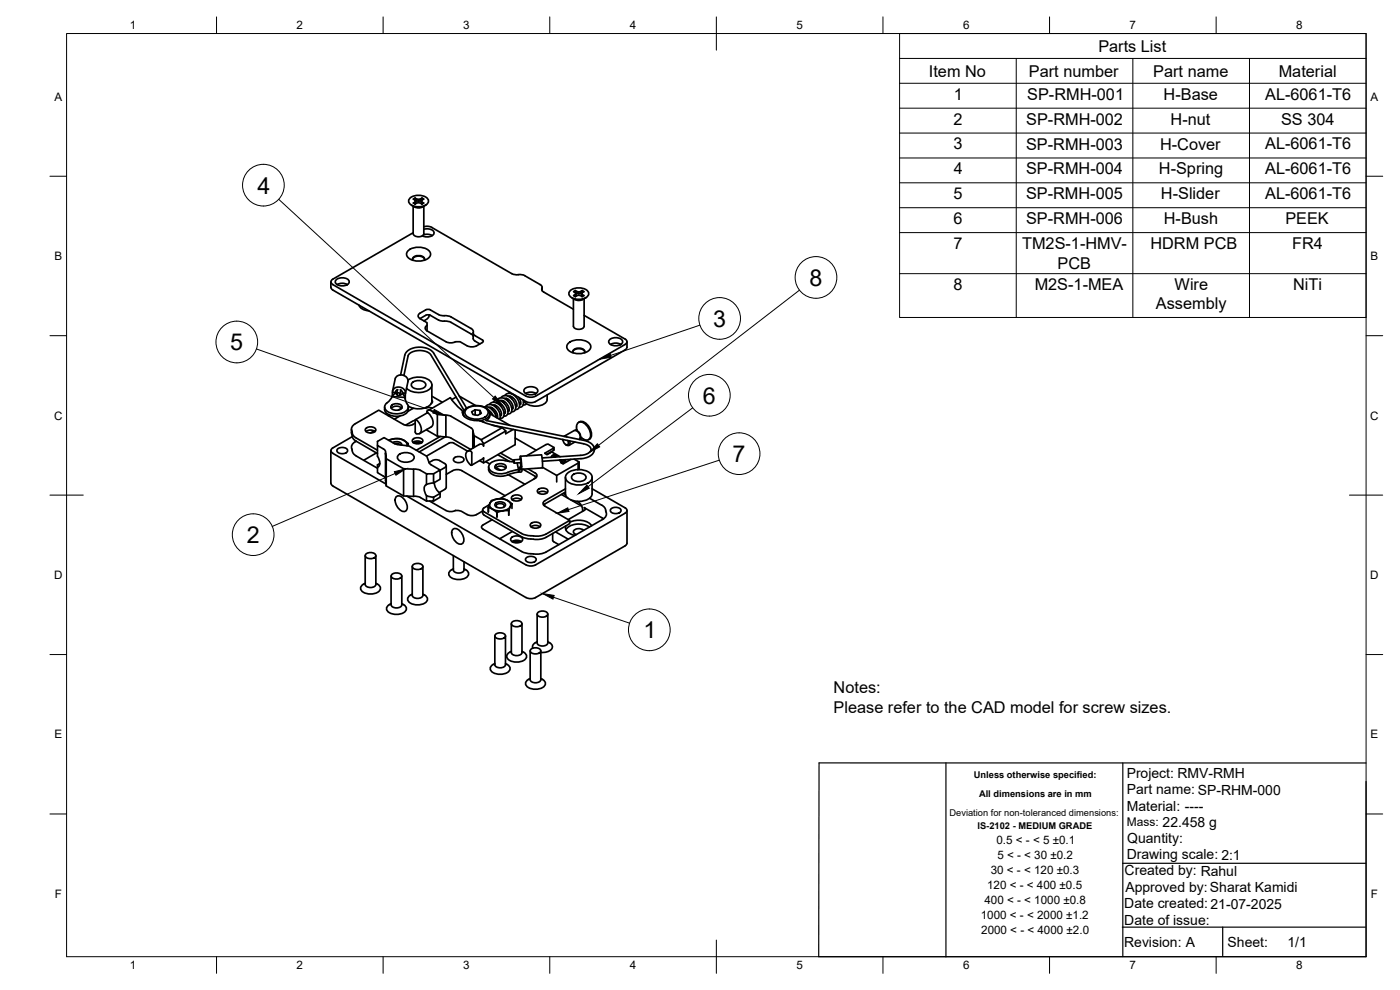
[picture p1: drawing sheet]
<svg xmlns="http://www.w3.org/2000/svg" width="420mm" height="297mm" viewBox="0 0 420 297" stroke-linecap="round" stroke-linejoin="round" font-family="sans-serif">
<!-- layer: Visible -->
<g fill="none" stroke="#000" stroke-width=".51">
<path d="M123 59.5a4.1 4.1 0 0 1 5.5 .4 1.8 1.8 0 0 1-1.9 2.1 3.2 3.2 0 0 1-4-1.7zM124 59.7l.8 .6-.8 .6M124.5 60a1.53 1.53 0 0 0 2.2 0M124.6 60h-.1M124.6 59.4a1.48 1.48 0 0 0 2 0M124.6 59.4l-.1 .6M124.6 59.4l-.5 .3M125.1 59.7v.6M125.6 59.8v.6M126.1 59.7v.6M126.6 59.4l.5 .3-.7 .6 .8 .6-.6 .3M126.6 59.4l.1 .6"/>
<path d="M126.7 60h.1M122.5 75.2a5 5 0 0 1 6.5 .4 1.75 1.75 0 0 1-1.4 2.4 5 5 0 0 1-5.4-1.1 1.36 1.36 0 0 1 .3-1.7zM123.5 61.6a3.2 3.2 0 0 0 4.2 0M123.8 77.8a2.17 2.17 0 0 1 3.6 0M123.9 78.1a1.19 1.19 0 0 1 1.5-1.4h.9a1.05 1.05 0 0 1 1 1.4M124 69.8l-24.1 13.9a.86 .86 0 0 0-.6 .9 .86 .86 0 0 0 .6 .8l58 33.5 .9 .3h1l.9-.3 26.9-15.5M124 61.9v8.2a1.85 1.85 0 0 0 3.2 0M124.1 60.9l.5 .3a1.47 1.47 0 0 1 2 0M124.5 60.6l.1 .6M124.8 60.3v.6l-.3 .3M126.4 60.3v.6l.2 .3v-.6M126.6 61.2h.1"/>
<path d="M127.1 70.5l1.4-.2 1.2 .4M127.2 61.9v8.2M127.2 68.8a2.38 2.38 0 0 1 3.1 1.1 2.45 2.45 0 0 1-3.6 .9M127.2 68l1-.1 1.4 .3M129.6 68.2l24 13.9M99.3 84.6v1.6M99.3 86.2l.6 .8 58 33.5 .9 .3 1.9-.3 26.9-15.5 .5-.6 .1-1.9M100.8 84a2.77 2.77 0 0 1 4 .4 1.88 1.88 0 0 1-2.6 1.3 1.21 1.21 0 0 1-1.2-.4 1.21 1.21 0 0 1-.2-1.3zM101.2 85.4a3.2 3.2 0 0 1 3.1 0M107.7 91.6a3.2 3.2 0 0 0 3 1.7M126 95.6l2.2 1.2v.8M128.2 99.3l6.1 3.4 1.5 .1 .9-.3"/>
<path d="M128.2 97.6v1.7M128.2 97.6a.86 .86 0 0 0-.6 .8 .86 .86 0 0 0 .6 .9M128.8 94.5a2 2 0 0 1-1.6 1.7M129.2 94.6l2.7 1.6 2.3 .2 1.2 .3M129.2 93l2.7 1.5 2.3 .2 1.2 .4M129.2 93l-.7-.2a5 5 0 0 0-2.8 1.5 .83 .83 0 0 0 .4 1.3M129.2 94.6l-1.1-.1-2.1 1.1M135.4 96.7l6 3.5 .6 .7M135.4 95.1l6 3.5M141.4 98.5a1.6 1.6 0 0 1 .7 1.8l.5 .4M142 99.9l.2 2.1 1.8 1.2M153.6 82.1l1.1 .3h1.7l1.1 .3"/>
<path d="M157.5 82.7l4.6 2.7a.99 .99 0 0 1 .5 1.4l.6 .8 8.9 5.2M162.7 86.2v1M171.1 87.2a4.1 4.1 0 0 1 5.5 .5 1.8 1.8 0 0 1-1.9 2 3.2 3.2 0 0 1-4-1.6zM171.6 89.3a3.1 3.1 0 0 0 4.2 0M172.1 89.6v8.3a1.85 1.85 0 0 0 3.2 0v-8.3M172.1 87.5l.7 .6-.7 .6M172.2 88.7l.5 .3a1.42 1.42 0 0 1 2 0M172.6 87.7a1.53 1.53 0 0 0 2.2 0M172.6 88.4l.1 .5M172.6 87.7h.1M172.7 87.2a1.43 1.43 0 0 0 2 0M172.7 87.2l-.1 .5"/>
<path d="M172.7 87.2l-.5 .3M172.8 88.1l.1 .5-.3 .4M173.2 87.5l-.1 .5M173.7 87.6v.6M174.2 87.5v.5M174.5 88.1l.2 .8v-.5M174.7 88.9l.1 .1M174.7 87.2l.5 .3-.7 .6 .8 .6-.6 .3M174.7 87.2l.1 .5M174.8 87.7h.1M175.3 94.6l12.3 7.1a.86 .86 0 0 1 .6 .8 .86 .86 0 0 1-.6 .8M117.6 119l4 .3"/>
<path d="M117.7 119l-1.1 1.5a1.68 1.68 0 0 0-1.2 1.8 1.68 1.68 0 0 0 1.5 1.5 4.9 4.9 0 0 0 5.5-1.1 3.9 3.9 0 0 0-.7-2.6l-.1-.9M117.8 117.7l.9 .1-1.1 1.2M117.8 117.7l-.1 1.2M117.8 117.7a1.96 1.96 0 0 1 2.1-1.6 1.96 1.96 0 0 1 1.8 1.9M117.8 117.3l.8-3.6a2 2 0 0 1 2.2-1.2 2 2 0 0 1 1.6 2l-.7 3.6M119.3 117l-.3 1.2M119.4 116.9l-.7 .6 .3 .8M120.1 117a.81 .81 0 0 1 .7 .9 .81 .81 0 0 1-.9 .7M120.2 112.5l1.3-5.9a4.9 4.9 0 0 1 5.8-2.3l1.6 .5 1.1 .9 10 16.8M120.3 117.1l-.3 1.3M121.2 112.7l1.3-5.9a4.3 4.3 0 0 1 5.2-1.4l.9 .4 .7 .7 10 16.7M121.6 119.3l-.8-1.4 .9 .1-.1 1.7"/>
<path d="M121.6 119.3v.3M122.4 114a5.5 5.5 0 0 1 7.1 .8 2.33 2.33 0 0 1-2.5 2.8 5.5 5.5 0 0 1-5-1.1M123.7 114.8a2.96 2.96 0 0 1 4 .3 1.38 1.38 0 0 1-1.5 1.6l-1.7-.1a1.06 1.06 0 0 1-.9-.6 1.06 1.06 0 0 1 .1-1.2zM129.6 118.9l3.2 1.8M129.6 115.5v4.9M135.1 119.3l-6.2 3.7 2.4 1.4 2.5 .2v6.5l-2.5-.2v-6.5M135.2 119.3l1.6 2.2 1.9 1.7 .1 .5M136.7 102.5h1.4l2.1 1.3M136.9 119.2l-1.4 .7M137.9 118.9l4.9 2.8M142.6 100.7l2.4 1.4-.3 .7a5 5 0 0 1-3.1 1.3l-1.4-.4M150.3 119.4a2.34 2.34 0 0 1 3.8 .9l.2 .3a1.95 1.95 0 0 1-.3 2.9h-.5"/>
<path d="M151.3 119.5a2.68 2.68 0 0 1 2.5 3.2h-.2M151.5 118.7a2.34 2.34 0 0 1 3.8 .9l.4 .9a1.47 1.47 0 0 1-1 2.4M152 119.5l-.1 .4M152.3 119.7l.2 .7M152.5 118.9a2.55 2.55 0 0 1 2.4 3.2h-.1M153 117.7l-.3 .3M153.1 118.9v.3M153.5 119l.1 .7M153.8 118.2h-.2M154.3 118.4v.2M154.7 118.7l.1 .3M155.6 119.2l.7 1.4v.6l-.4 .2"/>
<path d="M156.9 120a1.39 1.39 0 0 1 .2 1.4 1.39 1.39 0 0 1-1.3 .8M157.4 116.7a2.77 2.77 0 0 1 4 .4 1.88 1.88 0 0 1-2.6 1.3 1.21 1.21 0 0 1-1.2-.4 1.21 1.21 0 0 1-.2-1.3zM157.8 118a3.2 3.2 0 0 1 3.1 0M164.2 118.5a2.79 2.79 0 0 1-3.2 3.4l-2.2-.4a2.32 2.32 0 0 1-1.6-1.4M170.6 102.9a5 5 0 0 1 6.5 .5 1.75 1.75 0 0 1-1.4 2.4 5 5 0 0 1-5.4-1.1 1.36 1.36 0 0 1 .3-1.8zM171.9 105.6a2.17 2.17 0 0 1 3.6 0M172 105.9a1.19 1.19 0 0 1 1.5-1.4h.9a1.05 1.05 0 0 1 1 1.4M182.9 102a2.77 2.77 0 0 1 4 .3 1.88 1.88 0 0 1-2.7 1.4 1.21 1.21 0 0 1-1.2-.4 1.21 1.21 0 0 1-.1-1.3zM183.2 103.3a3.2 3.2 0 0 1 3.1 0M99.3 135.2v9.8M101.3 134.8a2.1 2.1 0 0 1 3 .2 1.8 1.8 0 0 1-3 .6l-.2-.6zM105.5 128.8l.1 1.5a2.38 2.38 0 0 0 1.3 2.1"/>
<path d="M105.7 131l-5.8 3.4a.86 .86 0 0 0-.6 .8 .86 .86 0 0 0 .6 .8l15.9 9.2M106.9 132.4a1.92 1.92 0 0 0-1.2 2.8l.2 .7 .6 .6 6.8 4M106.9 132.4l6.4 3.7M109.8 128.6a2.08 2.08 0 0 1 3 .2 1.78 1.78 0 0 1-3 .6zM109.8 129.5a2.34 2.34 0 0 1 2.8 0M112.2 129.3l-1.1 .6M113 135.9l-3.8 2.2M113.3 136.9a2.71 2.71 0 0 1 .3 3.2l-.3 .1M113.3 133.7v-1.3l2-1.1 3.5 2 3.9 .5 5.4 3.1 .7 1.9M114 139.1l-.7 .4v2.3l2.1 1.3 .3 .4M115.4 122.1a2.22 2.22 0 0 0 2 2.6 4.5 4.5 0 0 0 5.1-1.4v-1.2M115.7 135.9a1.03 1.03 0 0 0-.6-1.2l-1.8-1v3.2"/>
<path d="M115.9 137.6l-.2-1.7v8.2l.2 1.7 5.2 3 3 .1M116.9 124.6l-.3 .2M117.4 122.5a2.34 2.34 0 0 1 3.2 0l-1.1 .5M117.5 121.7a2.22 2.22 0 0 1 3.2 .3 1.9 1.9 0 0 1-3.2 .5l-.2-.5zM117.9 132.8a2.15 2.15 0 0 1 2.7 .4v.3M118.2 131.7l-1.6 .4M118.2 131.7h2.1l2.2 1.4M118.2 131.7l-1.5 .4M118.2 131.7a3.3 3.3 0 0 1 4 1.7l-.1 .3M118.4 133.1h1l.7 .4M119.6 136.5a3.5 3.5 0 0 1 4.6 .4 1.58 1.58 0 0 1-1.8 1.7h-1.3a1.44 1.44 0 0 1-1.4-.5 1.44 1.44 0 0 1-.1-1.6zM120 124.8l-1.7 1"/>
<path d="M121.1 127.4l-7.4-4.3-7.1 4a2.22 2.22 0 0 0-.8 3.1l.4 .6 .7 .6 6.4 3.7M121.1 127.3l1.4 .4 1.4-.4M122.5 133.1h.1M122.5 133.1l-.4 .6M122.5 133.1v.7M123.5 122.8l-1.1 .6M123.5 126.5l-1.8 1.1M123.9 131.8a2.08 2.08 0 0 1 3 .3 1.78 1.78 0 0 1-3 .6zM124.1 122.5l-.6 .3M124.5 132.5l1.1 .2 .8-.1M124.6 127l-.7 .4M124.6 129.6a.89 .89 0 0 0 1 .7 .89 .89 0 0 0 .8-.8 3.5 3.5 0 0 0-1.7-3.6l-.1 3.7"/>
<path d="M124.6 126.1l-1.1 .4M124.7 125.9l3.5-2a3.3 3.3 0 0 1 1.5 3.9l-3.8 2.3M126.7 132.8a2.32 2.32 0 0 0-2.7 0l2.5 .1M128 122.2l1.8 .2M128.1 128.8v.3l3.2 1.8M128.8 138.8a3.3 3.3 0 0 1 4.7 .3l.4 .5-.1 .5-1.7 1M128.8 138.8l.5 .6 2.8 1.6M128.9 123l-.8 .4v.5M129.6 120a.67 .67 0 0 1-.2 1.1M129.6 120.4a3.6 3.6 0 0 1-4 2.3l-2-.3-1.1-.6M132.1 131l-7.2 4.1M133.6 131.1l-7.8 4.5"/>
<path d="M133.8 131.1l1.6 .4 5.8 3.4M133.8 124.6l1.6 .3 5.9 3.5 .5 .4 .1 .4M133.9 139.7v6.7l-2.1 1.4M136.2 137.5a2.08 2.08 0 0 1 3 .3 1.78 1.78 0 0 1-3 .5zM138.8 123.6v.3M138.8 123.7a3.5 3.5 0 0 0 3.8 2.5h.6M139 124v.5M139.4 125.1a1.8 1.8 0 0 1 1.3-3 5.5 5.5 0 0 1 6.1 1.2 2.23 2.23 0 0 1-2.2 2.8l-.7 .2M140 122.7a4.9 4.9 0 0 1 6.3 .4 1.72 1.72 0 0 1-1.4 2.4 4.7 4.7 0 0 1-5.2-1.1 1.32 1.32 0 0 1 .3-1.7zM140 135.6a.98 .98 0 0 1 1.5 0l.1 3.9a3 3 0 0 1-1.6-3.9zM140.3 135.4l-4.1-2.4-1.1-.2-7.1 4M141.5 123.6l1.1-.7 1.5 .3 .3 .8-1 .6-1.5-.2z"/>
<path d="M142.3 134.2v-3.5l-.4-1.4v5.2M142.6 122.9v1.6M143.2 126.2l7.5 2.1M143.8 133.4l-3.5 2M144.1 123.2v1M145 137.6l-3.5 2M145 137.6l.1-.2v1.5M145.1 133.2v.6a.81 .81 0 0 0-1.3-.4M145.2 126.5l-.2 .1M145.3 122.1a3.5 3.5 0 0 1 3.6 3.2M145.7 122a2.44 2.44 0 0 1 3.9 1.2l.5 1.4-.2 1.2M145.8 138.5l1.2 .7"/>
<path d="M145.8 126.2l29.5 6a2.99 2.99 0 0 1 3 3.2 4.2 4.2 0 0 1-3.9 2.2l-11.6 .8M146.7 122.2a2.64 2.64 0 0 1 2.5 3.2M146.7 123.1l1.3 1.6M146.9 121.4a2.34 2.34 0 0 1 3.7 .9l.3 .6a1.68 1.68 0 0 1-.6 2.6h-.3M147 124v.6M147 124.1l6.1 3.5M147 124.6l-.2 .7-.9 .9M147.3 122.2v.4M147.7 122.9l.7 .7 .6 1.5M147.7 122.4l.1 .6M147.7 127.6l28 5.7a1.48 1.48 0 0 1 1.4 .8 1.48 1.48 0 0 1-.1 1.5l-1.2 .7-1.2 .3-11.9 .8M147.8 121.5a2.68 2.68 0 0 1 2.5 3.2h-.2"/>
<path d="M148 120.7a2.18 2.18 0 0 1 3.6 .7l.5 .8a1.67 1.67 0 0 1-.7 2.7h-.2M148.5 121.5v.4M148.7 139.7a2.22 2.22 0 0 1 3.2 .2 1.9 1.9 0 0 1-3.2 .6l-.2-.6zM148.8 121.7l.2 .7M148.9 124.9l.4 .3M149 120.9a2.65 2.65 0 0 1 2.5 3.1l-.2 .1M149.2 120a2.31 2.31 0 0 1 3.7 1l.4 .5a1.68 1.68 0 0 1-.7 2.7h-.2M149.4 136.4l3.6 2.1M149.7 120.9l-.1 .3M150 121l.2 .7M150 124.2l.5 .4M150.2 120.2a2.67 2.67 0 0 1 2.5 3.2h-.3"/>
<path d="M150.2 135.9l4 2.3M150.7 128.3l-6.3 3.6-2.1-1.2M150.7 128.3l1.1 1M150.8 120.2v.4M151.2 120.4l.1 .6M151.2 123.5l.4 .4M151.8 129.3l-6.7 3.9-.7-1.3M152.4 122.9l.4 .3M153.5 122.2l.4 .3M154 128.8l-2.2 1.3v-.8M154.2 138.6l-1-.1a6.8 6.8 0 0 0-6 .5 1.51 1.51 0 0 0-.5 1.4 1.51 1.51 0 0 0 1.1 1.2l1.9 .5h1.4l1.2-.3M154.2 138l.1 .9z"/>
<path d="M154.6 129v4.4l-9.5 5.5-1.2-.7M154.6 131.4l6.3 3.7M154.7 121.5l.4 .4M155.2 138.9l.4 2M155.8 120.8l.5 .4M156.1 137.8h.1M156.1 137.8l.1-.9 .3 2-.1 1.9M156.2 136.9l6.3-.4 .3 3.5-.1 .4-6.7 .6M156.2 138.8l.1 .9M156.2 137.8l-2 .2M156.3 139.7h.1M156.3 138.2l.1 1.3"/>
<path d="M156.4 138.8l-2.1 .2M157.4 120.5l-.3 .2M158 121.1l-.5 .4h-.5M163.6 135.9l2.6-1.7-1.7-1-.6 .2-5.9 3.4M163.6 136.1l.5 .2M163.6 135.9v.2M164.1 136.3l1.5-.7 2.5 1.4M165 135.8l.1 .1M165.7 136.7l.6 .3-.1 .2M166.2 136.4l.5 .3-.4 .3M166.2 134.9l-2.1 1.4M166.2 134.2v.9"/>
<path d="M166.5 137.1l.6-.3-.9-.4-.5 .3-.3 .4 .1 .1M166.5 137.1h.1M166.6 137.1h.1M166.7 136.7l.4 .1M168.4 138l-.5 .1M168.4 138.7v.1M168.5 138l-.6 .1M168.7 138l-.3 .5-.5-.4M168.9 131.9v.1M168.9 131.9a1.3 1.3 0 0 0 1.6 1.5l.1-.6-.2-.6M169.7 137.9v.1M169.7 138l-.2 .5-.9 .5"/>
<path d="M169.7 138l-1.3 .7M170.1 131.1l-.8-.2 3-1.7a1.77 1.77 0 0 1 1.6 2.6M171 132.3a.83 .83 0 0 1-.1 1.2 .83 .83 0 0 1-1.2-.1M171.3 137.8l-2.2 1.3-.7-.3M172.3 137.8l1.5 .8-6.7 4M172.5 132.6l-1.7 1M173 129a1.87 1.87 0 0 1 1.1-2.4 3.9 3.9 0 0 1 2.9 5 1.3 1.3 0 0 1-1.9 .2l-.7-.5M173.2 128.8l-.5 .3a1.82 1.82 0 0 1 1.4 2.5M173.5 138.9v1.9M173.6 126.7a2.38 2.38 0 0 1 3.3 1.6 2.4 2.4 0 0 1-.3 3.6M173.8 138.6v1.9l-.4 .4M173.8 131.9h.1"/>
<path d="M174.6 131.2l-.5 .3M99.3 145l.6 .8M99.9 145.8l58 33.5 .9 .3 1.9-.3 27.1-15.7 .4-.6v-9.8M118.8 149.1a1.62 1.62 0 0 1 2.5 .7l.7 1.2a1.48 1.48 0 0 1 .2 1.6 1.48 1.48 0 0 1-1.3 .8 3.5 3.5 0 0 1-2.1-4.3zM121.1 148.8v-8.2l3 .2v8.1M121.1 140.6l-5.2-3v8.2M122.1 148.9l35.8 20.6 1.4 .3 1.4-.3 27.3-15.8a.83 .83 0 0 0-.4-1.4M124.1 148.9l1.7 .2 2.2 1.2M124.1 140.8l1.7 .2 2.2 1.2M128 148.7v1.6h2.1v-1.1M128 148.7l2.1 .5M128.9 150.3l5.4 3.1 1.5 .1 .9-.3"/>
<path d="M130.1 142.2h-2.1v3.2a2.25 2.25 0 0 0 0 3.3M130.1 142.2l2-1.2v2.8l-2 1.1zM130.1 149.2l2-1.2v1.2l-2 1.1M130.1 144.9l-2.1 .5M130.3 144.8l.5 1.8 1.3 1.4M135.8 158.9a1.62 1.62 0 0 1 2.5 .7l.7 1.2a1.48 1.48 0 0 1 .2 1.6 1.48 1.48 0 0 1-1.3 .8 3.5 3.5 0 0 1-2.1-4.3zM135.8 141.3l-1.9 1M135.8 141.2l1.4-.3 1.4 .3M136.7 153.2l1.7 .2 1.8 1M138.6 141.3l13 7.4M144.8 153.3a5.1 5.1 0 0 1-3.2 1.4l-1.4-.3M144.8 153l.1 1.2 .4 .3"/>
<path d="M145.3 153.6l11.6 6.7 1.4 .4 1.8 .1M145.3 154.6l11.6 6.6 1.4 .4 1.8 .2M145.3 152.3l-.4 .5 .4 .8M146.6 152.3l1.2 .5 1.3 1M146.6 152.2v.1M146.6 140.1a2.45 2.45 0 0 0 2.6 2.7h2l1.1-.3M146.8 151.5l-1.5 .9M147 151l-.4 1.3v1.4M147.2 150.7a4.4 4.4 0 0 1 5.9 .1 1.69 1.69 0 0 1-1.6 2.3 3.9 3.9 0 0 1-4.5-1.3zM147.5 150.2l-.5 .8M147.5 150.2h.1M147.7 155.9l-3 1.8a.64 .64 0 0 0 .2 1.1l12 6.9 1.4 .4 1.8 .1"/>
<path d="M148.6 140.5a2.34 2.34 0 0 1 3.2 0M148.7 151.1a2.08 2.08 0 0 1 3 .2 1.78 1.78 0 0 1-3 .6zM148.8 140.3l1.4 .8M149.1 152.2l-.2-.2a1.22 1.22 0 0 1 1.2-.9 1.22 1.22 0 0 1 1.2 .9l-.2 .2M149.1 153.7h.1M149.1 153.8v1.3M151 149.7h-1.7l-1.8 .5M151 149.7h.1M151.1 149.7l1.2 .5 1.3 1M152.5 142.4l5 2.9M152.7 153.2a7 7 0 0 0-3.5 .6M152.7 153.2v1.4"/>
<path d="M152.7 153.2h.1M153.6 151.1v.1M153.6 149a2.08 2.08 0 0 1 3 .3 1.78 1.78 0 0 1-3 .5zM153.6 151.2l-.9 2M153.6 151.2v1.4M153.7 149.9a2.34 2.34 0 0 1 2.7 0M153.8 150l.3 .2M153.8 159.5l-3.8 2.2M155.6 140.9v.8M155.6 140.9l.8-1.4 .1 .6-.9 1.6M155.6 141.6l-3.3 .9M155.6 140.9l-3.3 .9"/>
<path d="M156.7 140.8v.3a.54 .54 0 0 1-.4 .6 .54 .54 0 0 1-.6-.2M156.9 140.8l4.1 2.4M158.4 140.7l2.2 1.2a.86 .86 0 0 1 .6 .8 .86 .86 0 0 1-.6 .8l-10.6 6.2M159.3 157.1a2.08 2.08 0 0 1 3 .3 1.78 1.78 0 0 1-3 .6zM159.4 158.1a2.34 2.34 0 0 1 2.7 0M160.7 143.4l-.5 .4M161.4 146.9a2.08 2.08 0 0 1 3 .3 1.78 1.78 0 0 1-3 .6zM161.5 147.8a2.34 2.34 0 0 1 2.7 0M162.8 140.2l4.3 2.4v2M166.7 159.6l3.8 2.2M168.5 148.3l2 1.2M169.1 148l.6 .4"/>
<path d="M169.7 146.7l-6.2 3.5a.87 .87 0 0 0-.5 .8 .87 .87 0 0 0 .5 .9l7.5 4.3-7.5 4.2-1.6 .4h-1.8M169.7 147.7l-6.5 3.8M169.7 143.2v4.9a3.5 3.5 0 0 0 4 2.3 3.5 3.5 0 0 0 4-2.3M169.9 157.8a2.07 2.07 0 0 0 1.8 2.6l.8 .2M170.3 142a5.6 5.6 0 0 1 7.2 .5 1.95 1.95 0 0 1-1.6 2.6 5.6 5.6 0 0 1-6-1.1 1.51 1.51 0 0 1 .4-2zM171 156.2v.9l-7.1 4.1-1.5 .5-2.3 .1M171 156.7a5.5 5.5 0 0 1 6.5 1M171.3 150l3.3 1.9M171.8 142.6a2.96 2.96 0 0 1 4 .3 1.38 1.38 0 0 1-1.5 1.5l-1.7-.1a1.06 1.06 0 0 1-.9-.6 1.06 1.06 0 0 1 .1-1.1zM173.2 150.4a3.1 3.1 0 0 1 1.7 3M175.1 159.1a2.13 2.13 0 0 0-3 .3 .93 .93 0 0 0 .9 1M176.9 158.1a5.8 5.8 0 0 0-6.8 .5l-.3 .4"/>
<path d="M176.9 149.5l3.7 2.1a3 3 0 0 1 1 3.6l-.8 .7-16.9 9.7-1.5 .5-2.3 .1M177.7 146.6l9.9 5.8M177.7 143.2v4.9M181.1 155.7l-5.7-3.4 .3 .4-.3 .4-4.9 2.8M183.3 152.7a2.1 2.1 0 0 1 3.1 .3 1.8 1.8 0 0 1-3.1 .6l-.1-.6zM109.6 166.7v8.7a1.85 1.85 0 0 0 3.2 0v-8.7M109.6 175a1.49 1.49 0 0 0-1.4 1.5 1.49 1.49 0 0 0 1.4 1.5 4 4 0 0 0 4.5-1.1 1.52 1.52 0 0 0-1.3-1.9M109.8 166.3a2.08 2.08 0 0 1 3 .3 1.78 1.78 0 0 1-3 .5zM117.4 172.8v8.7M117.6 172.4a2.08 2.08 0 0 1 3 .3 1.78 1.78 0 0 1-3 .5zM120.6 172.8v8.7a1.85 1.85 0 0 1-3.2 0M123.7 170v8.6a1.85 1.85 0 0 0 3.2 0v-8.6"/>
<path d="M123.7 178.3a1.49 1.49 0 0 0-1.4 1.5 1.49 1.49 0 0 0 1.4 1.4 4 4 0 0 0 4.5-1 1.3 1.3 0 0 0-.8-1.7M123.9 169.6a2.08 2.08 0 0 1 3 .2 1.78 1.78 0 0 1-3 .6zM126.9 178.3l.5 .2M136.1 171a1.85 1.85 0 0 0 3.2 0M136.1 166.7v4.3M136.1 170.7l-.6 .2M139.3 170.7a1.49 1.49 0 0 1 1.4 1.5 1.49 1.49 0 0 1-1.5 1.4 4 4 0 0 1-4.4-1 1.3 1.3 0 0 1 .7-1.7M139.3 168.6v2.4M153.4 161.4a2.38 2.38 0 0 1 3.4 .3 1.96 1.96 0 0 1-3 .9 .75 .75 0 0 1-.4-1.2zM153.6 162.5a2.74 2.74 0 0 1 2.9 0M153.9 162.6h2.3M157.9 167.4a2.1 2.1 0 0 1 3 .3 1.8 1.8 0 0 1-3 .6l-.2-.6z"/>
<path d="M165.9 160.1v2.2l1.8 1.1M117.4 181.1a1.49 1.49 0 0 0-1.4 1.5 1.49 1.49 0 0 0 1.4 1.5 4 4 0 0 0 4.5-1 1.52 1.52 0 0 0-1.3-2M148.5 190.8v8.6a1.85 1.85 0 0 0 3.2 0v-8.6M148.5 199.1a1.49 1.49 0 0 0-1.4 1.5 1.49 1.49 0 0 0 1.4 1.5 4 4 0 0 0 4.5-1.1 1.52 1.52 0 0 0-1.3-1.9M148.7 190.4a2.08 2.08 0 0 1 3 .3 1.78 1.78 0 0 1-3 .5zM153.5 187.1v8.7a1.85 1.85 0 0 0 3.2 0v-8.7M153.5 195.4a1.49 1.49 0 0 0-1.4 1.5 1.49 1.49 0 0 0 1.4 1.5 4 4 0 0 0 4.5-1 1.52 1.52 0 0 0-1.3-2M153.6 186.7a2.08 2.08 0 0 1 3 .3 1.78 1.78 0 0 1-3 .5zM159.1 195.3v8.6a1.85 1.85 0 0 0 3.2 0v-8.6M159.3 194.9a2.08 2.08 0 0 1 3 .2 1.78 1.78 0 0 1-3 .6zM161.2 184.3v8.6a1.85 1.85 0 0 0 3.2 0v-8.6M161.2 192.5l-.5 .3a1.35 1.35 0 0 0-.8 1.7"/>
<path d="M161.4 183.8a2.08 2.08 0 0 1 3 .3 1.78 1.78 0 0 1-3 .6zM164.4 192.5l.5 .3a1.33 1.33 0 0 1 .9 1.4 1.33 1.33 0 0 1-1.1 1.2l-1.1 .3-1.3 .1M159.1 203.6a1.49 1.49 0 0 0-1.4 1.5 1.49 1.49 0 0 0 1.4 1.4 4 4 0 0 0 4.5-1 1.52 1.52 0 0 0-1.3-1.9"/>
<circle cx="119.5" cy="118.3" r=".46"/>
</g>
<circle cx="156.1" cy="137.8" r=".25" fill="#000"/>
<!-- layer: BORDER -->
<g fill="none" stroke="#000" stroke-width=".3">
<path d="M20 10.1h390v276.9h-390zM65 5.1v5M115 5.1v5M165 5.1v5M215 5.1v10M265 5.1v5M315 5.1v5M365 5.1v5M15 52.9h5M410 52.9h5M15 100.7h5M410 100.7h5"/>
<path d="M15 148.6h10M405 148.6h10M15 196.4h5M410 196.4h5M15 244.2h5M410 244.2h5M65 287v5M115 287v5M165 287v5M215 282.1v9.9M265 287v5M315 287v5"/>
<path d="M365 287v5"/>
</g>
<!-- layer: TITLEBLOCK -->
<path d="M283.9 228.9v58.2M337 228.9v58.1M410 228.9h-164.2l-.1 58.1h164.3v-52.5M336.9 259h73M336.8 278.2h73M366.9 278.2v8.6" fill="none" stroke="#000" stroke-width=".36"/>
<!-- layer: Custom Tables -->
<g fill="none" stroke="#000" stroke-width=".3">
<path d="M270 10.1h140v85.2h-140zM270 17.5h140M305 17.5v77.8M340 17.5v77.8M375 17.5v77.8M270 25h140M270 32.5h140M270 39.9h140M270 47.4h140M270 54.8h140M270 62.3h140M270 69.8h140"/>
<path d="M270 82.1h140"/>
</g>
<!-- layer: Balloons -->
<g fill="none" stroke="#000" stroke-width=".3">
<circle cx="79" cy="55.6" r="6.3"/>
<circle cx="216" cy="95.5" r="6.3"/>
<circle cx="244.9" cy="83.2" r="6.3"/>
<circle cx="71.1" cy="102.6" r="6.3"/>
<circle cx="212.9" cy="118.6" r="6.3"/>
<circle cx="221.8" cy="136.1" r="6.3"/>
<circle cx="76" cy="160.4" r="6.3"/>
<circle cx="194.9" cy="189" r="6.3"/>
</g>
<!-- layer: 0 -->
<path d="M148.6 118.8l2.2 2.9-3-2zM180 107.8l3.1-1.7 .4 1.1zM130.3 122.8l3.1 1.8-3.5-.7zM179.3 133.1l.7 1-3.1 1.6zM118.4 141.5l3.4-.8-3 1.9zM167.3 154l3.1-1.6 .4 1.1zM176.1 145.5l.7 1-3.1 1.6zM162.8 178.1l3.5 .6-.4 1.1z" fill="#000" stroke="#000" stroke-width=".3"/>
<path d="M83.7 59.8l64.5 59.5M210 97.6l-26.7 9M239.9 87.1l-60.3 46.5M76.9 104.7l53.2 18.7M207.9 122.4l-31.4 23.6M215.9 138.1l-45.3 14.8M118.6 142.1l-36.9 15.9M166.1 179.2l22.8 7.8" fill="none" stroke="#000" stroke-width=".3"/>
<g font-size="7">
<text x="77.2" y="58.1">4</text>
<text x="243" y="85.7">8</text>
<text x="214" y="98">3</text>
<text x="69.1" y="105.1">5</text>
<text x="211" y="121.1">6</text>
<text x="219.9" y="138.6">7</text>
<text x="74.1" y="162.9">2</text>
<text x="193.2" y="191.5">1</text>
</g>
<g font-size="4.9">
<text x="329.6" y="15.5">Parts List</text>
<text x="278.8" y="23">Item No</text>
<text x="308.8" y="23">Part number</text>
<text x="346.1" y="23">Part name</text>
<text x="383.8" y="23">Material</text>
<text x="286.3" y="29.9">1</text>
<text x="308.3" y="30">SP-RMH-001</text>
<text x="349.2" y="29.9">H-Base</text>
<text x="379.7" y="29.9">AL-6061-T6</text>
<text x="286.2" y="37.4">2</text>
<text x="308" y="37.4">SP-RMH-002</text>
<text x="351.3" y="37.4">H-nut</text>
<text x="384.5" y="37.4">SS 304</text>
<text x="286.1" y="44.8">3</text>
<text x="308" y="44.9">SP-RMH-003</text>
<text x="348.1" y="44.9">H-Cover</text>
<text x="379.7" y="44.8">AL-6061-T6</text>
<text x="286.2" y="52.3">4</text>
<text x="308" y="52.4">SP-RMH-004</text>
<text x="347.8" y="52.4">H-Spring</text>
<text x="379.7" y="52.3">AL-6061-T6</text>
<text x="286.1" y="59.8">5</text>
<text x="307.9" y="59.8">SP-RMH-005</text>
<text x="348.4" y="59.8">H-Slider</text>
<text x="379.7" y="59.8">AL-6061-T6</text>
<text x="286.2" y="67.2">6</text>
<text x="308" y="67.3">SP-RMH-006</text>
<text x="349.3" y="67.2">H-Bush</text>
<text x="385.8" y="67.2">PEEK</text>
<text x="286.1" y="74.7">7</text>
<text x="306.7" y="74.7">TM2S-1-HMV-</text>
<text x="345.3" y="74.7">HDRM PCB</text>
<text x="387.8" y="74.7">FR4</text>
<text x="317.4" y="80.7">PCB</text>
<text x="286.1" y="87">8</text>
<text x="310.5" y="87.1">M2S-1-MEA</text>
<text x="352.5" y="87">Wire</text>
<text x="388.1" y="87">NiTi</text>
<text x="346.9" y="92.8">Assembly</text>
<text x="250.2" y="207.9">Notes:</text>
<text x="250.2" y="213.9">Please refer to the CAD model for screw sizes.</text>
</g>
<g font-size="4.2">
<text x="338.1" y="233.3">Project: RMV-RMH</text>
<text x="338.1" y="238.3">Part name: SP-RHM-000</text>
<text x="338.2" y="243.3">Material: ----</text>
<text x="348.9" y="248.2">22.458 g</text>
<text x="338.1" y="257.8">Drawing scale: 2:1</text>
<text x="338.3" y="252.8">Quantity:</text>
<text x="337.5" y="262.5">Created by: Rahul</text>
<text x="337.7" y="267.5">Approved by:Sharat Kamidi</text>
<text x="337.4" y="272.5">Date created: 21-07-2025</text>
<text x="337.4" y="277.6">Date of issue:</text>
<text x="337.4" y="284.2">Revision: A</text>
<text x="368.4" y="284">Sheet:</text>
<text x="386.4" y="284.1">1/1</text>
</g>
<text font-size="3.6" x="338.2" y="247.9">Mass:</text>
<g font-size="3.5">
<text x="39" y="8.8">1</text>
<text x="89" y="8.8">2</text>
<text x="139" y="8.8">3</text>
<text x="189" y="8.8">4</text>
<text x="239" y="8.8">5</text>
<text x="289" y="8.8">6</text>
<text x="339" y="8.8">7</text>
<text x="389" y="8.8">8</text>
<text x="16.3" y="30.2">A</text>
<text x="411.3" y="30.2">A</text>
<text x="16.3" y="78">B</text>
<text x="411.3" y="78">B</text>
<text x="16.2" y="125.9">C</text>
<text x="411.2" y="125.9">C</text>
<text x="16.2" y="173.7">D</text>
<text x="411.2" y="173.7">D</text>
<text x="16.3" y="221.6">E</text>
<text x="411.3" y="221.6">E</text>
<text x="299.1" y="253.1">0.5 &lt; - &lt; 5 ±0.1</text>
<text x="299.3" y="257.6">5 &lt; - &lt; 30 ±0.2</text>
<text x="297.3" y="262.1">30 &lt; - &lt; 120 ±0.3</text>
<text x="16.4" y="269.4">F</text>
<text x="296.2" y="266.6">120 &lt; - &lt; 400 ±0.5</text>
<text x="411.4" y="269.4">F</text>
<text x="294.3" y="275.6">1000 &lt; - &lt; 2000 ±1.2</text>
<text x="295.5" y="271.1">400 &lt; - &lt; 1000 ±0.8</text>
<text x="294.5" y="280.1">2000 &lt; - &lt; 4000 ±2.0</text>
<text x="39" y="290.8">1</text>
<text x="89" y="290.8">2</text>
<text x="139" y="290.8">3</text>
<text x="189" y="290.8">4</text>
<text x="239" y="290.8">5</text>
<text x="289" y="290.8">6</text>
<text x="339" y="290.8">7</text>
<text x="389" y="290.8">8</text>
</g>
<g font-size="2.8">
<text x="292.3" y="233.5">Unless otherwise specified:</text>
<text x="293.8" y="239.2">All dimensions are in mm</text>
<text x="284.9" y="244.9">Deviation for non-toleranced dimensions:</text>
<text x="293.4" y="248.8">IS-2102 - MEDIUM GRADE</text>
</g>
</svg>
